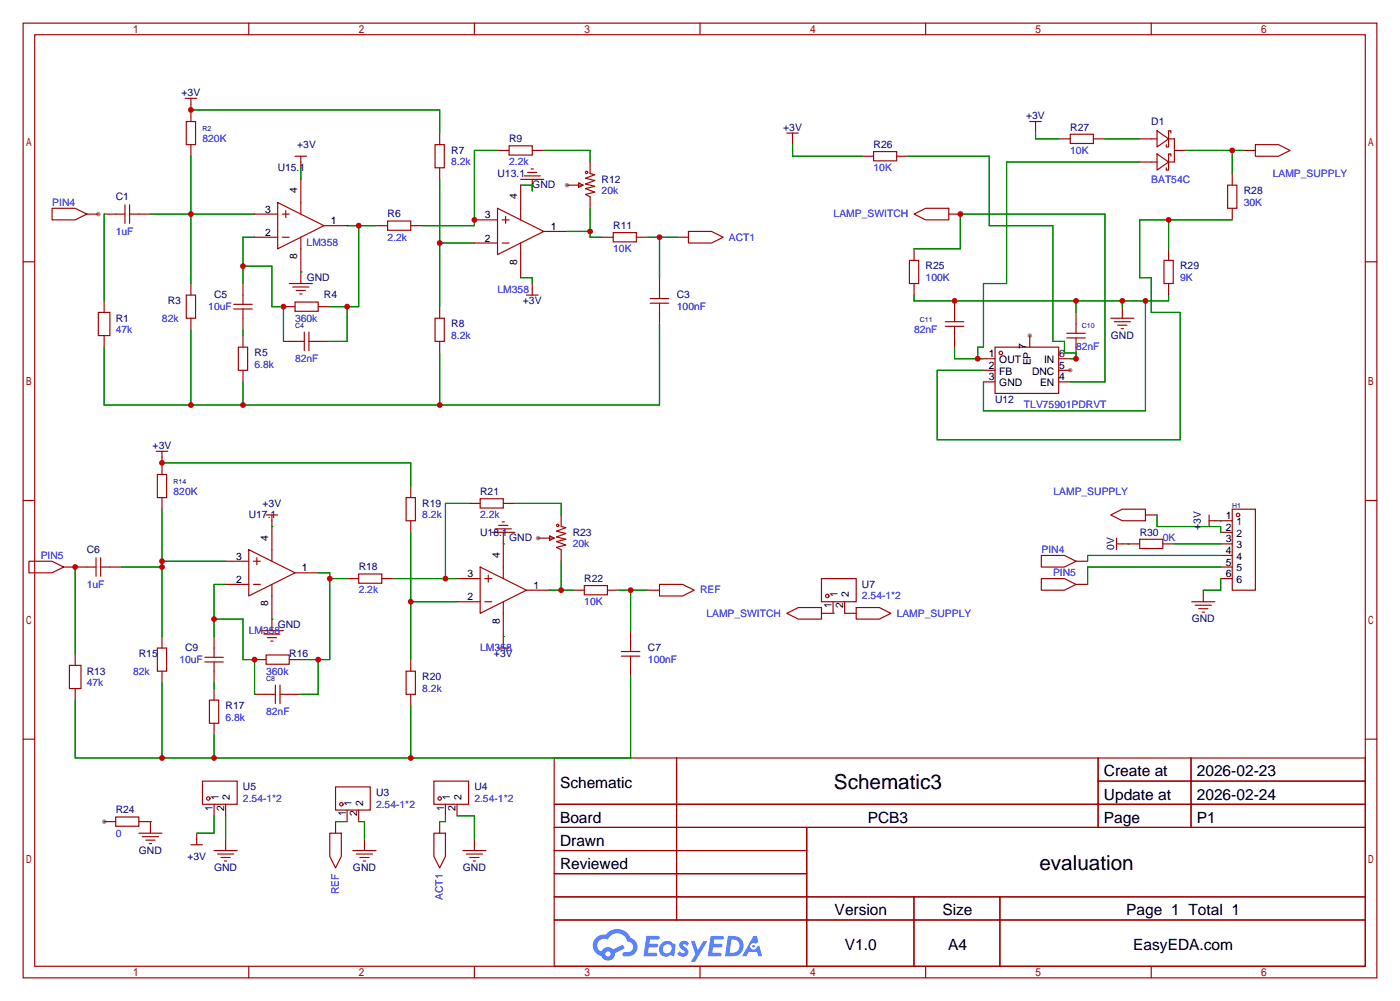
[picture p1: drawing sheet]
<svg xmlns="http://www.w3.org/2000/svg" width="307mm" height="220mm" viewBox="0 0 307 220" stroke-linecap="round" stroke-linejoin="round" font-family="sans-serif">
<g fill="#999">
<circle cx="124.5" cy="40.6" r=".51"/>
<circle cx="118.1" cy="118.1" r=".51"/>
<circle cx="22.9" cy="180.3" r=".51"/>
<circle cx="234.9" cy="81.3" r=".51"/>
<circle cx="226.1" cy="73.7" r=".51"/>
<circle cx="21.6" cy="47" r=".51"/>
</g>
<g fill="none" stroke="#a10000" stroke-width=".25">
<path d="M5.1 5.1h297.2v209.5h-297.2zM7.6 7.6h292.1v204.5h-292.1zM54.6 5.1v2.5M104.1 5.1v2.5M153.7 5.1v2.5M203.2 5.1v2.5M252.7 5.1v2.5M5.1 57.5h2.5M299.7 57.5h2.6M5.1 109.9h2.5M299.7 109.9h2.6M5.1 162.2h2.5"/>
<path d="M121.7 166.4h178v45.7h-178zM121.7 176.5h178M148.5 166.4v35.5M241.1 166.4v15.2M241.1 171.4h58.6M261.5 166.4v15.2M299.7 162.2h2.6M121.7 181.6h178M121.7 186.7h55.4M121.7 196.8h178M121.7 191.8h55.4M177.1 181.6v30.5"/>
<path d="M200.6 196.8v15.3M219.5 196.8v15.3M54.6 212.1v2.5M104.1 212.1v2.5M121.7 201.9h178M153.7 212.1v2.5M203.2 212.1v2.5M252.7 212.1v2.5"/>
</g>
<g fill="#5487ff">
<path d="M149.4 206.8a1.3 1.3 0 0 1 1.8 .3l-.4 .6a.54 .54 0 0 0-.9-.3l.2 .3a1.28 1.28 0 0 1 .7 2 1.53 1.53 0 0 1-2.1-.3l.5-.6 .8 .4a.31 .31 0 0 0 .3-.2 .31 .31 0 0 0-.3-.4 1.12 1.12 0 0 1-.6-1.8z"/>
<path d="M151.7 206.6h.8l.7 2 1.2-2h.9l-2.7 4.5h-.9l1-1.6z"/>
<path d="M141.9 205.4h2.3a.46 .46 0 0 1 .5 .1 .46 .46 0 0 1 .1 .5l-.4 .2h-1.7l-.2 .9h1.7a.4 .4 0 0 1 .3 .5 .4 .4 0 0 1-.4 .3h-1.7l-.1 1.2h1.3a.46 .46 0 0 1 .5 .1 .46 .46 0 0 1 .1 .5l-.3 .2h-2.6z"/>
<path d="M156 205.4h2.3a.47 .47 0 0 1 .5 .1 .47 .47 0 0 1 .1 .5l-.4 .2h-1.7l-.1 .9h1.6a.4 .4 0 0 1 .3 .5 .4 .4 0 0 1-.4 .3h-1.7l-.1 1.2h1.3a.46 .46 0 0 1 .5 .1 .46 .46 0 0 1 .2 .5l-.4 .2h-2.6z"/>
<path d="M165.4 205.4h.7l.4 1.4-.6 .3a.75 .75 0 0 0-1.2 .3 .75 .75 0 0 0 .5 1.1 .75 .75 0 0 0 1-.7l.5-.3 .6 2.4h-.8l-.3-1h-1.8l-.6 1h-.9z"/>
<path d="M159.8 205.4l-.6 4.5h1.4a2.27 2.27 0 0 0 2.6-2.3 2.27 2.27 0 0 0-2.7-2.2zM160.6 206.2a1.5 1.5 0 0 1 1.8 1.5 1.5 1.5 0 0 1-2 1.4h-.2z"/>
<path d="M145.2 207.1a1.6 1.6 0 0 0-.3 2.2 1.6 1.6 0 0 0 2.3 .2l.8 .4 .3-2.5-.2-.2-.4-.1a1.58 1.58 0 0 0-2.5 0zM145.8 207.6a.98 .98 0 0 1 1.6 .4 .98 .98 0 0 1-1 1.3 .94 .94 0 0 1-.9-.7 .94 .94 0 0 1 .3-1z"/>
<path d="M130.9 205.8a2.37 2.37 0 0 0 1.1 4 1.54 1.54 0 0 0 1.8 1 1.54 1.54 0 0 0 1.2-1.6l2.2-1.1-.5-.7-2.1 1a1.57 1.57 0 0 0-2.6 .5 1.5 1.5 0 0 1-.7-2.1 1.5 1.5 0 0 1 2.2-.5 2.23 2.23 0 0 1 2.2-1.5 2.23 2.23 0 0 1 2 1.9 1.16 1.16 0 0 1 1.3 1.1 1.16 1.16 0 0 1-1.1 1.2h-.7a.47 .47 0 0 0-.6 .4 .47 .47 0 0 0 .5 .5 2.17 2.17 0 0 0 2.5-.9 2.17 2.17 0 0 0-.4-2.7l-.8-.4a3.2 3.2 0 0 0-5.4-.8l-1.1 .1zM132.9 209.4a.6 .6 0 0 1 1.2 0 .6 .6 0 0 1-1.2 0z"/>
<circle cx="165.4" cy="207.7" r=".28"/>
</g>
<g fill="none" stroke="#a10000" stroke-width=".25">
<path d="M40.6 21.6h2.6M40.9 26.7h2v5.1h-2zM41.9 21.6v5.1M41.9 31.8v2.5M64.8 34.3h2.5M66 34.3v2.5M66 39.4v7.6M95.5 31.8h2v5h-2zM96.5 29.2v2.6M96.5 36.8v2.6M109.2 33h2.6M111.8 32h5v2h-5z"/>
<path d="M114.3 39.4h5.1M115.1 38.6h3.5M115.8 37.8h2.1M116.6 37.1h.5M116.8 33h2.6M116.8 39.4v2.5M129.5 35.6v2.5l1.1 .3-2.1 .7 2.1 .5-2.1 .8 2.1 .5-2.1 .5 2.1 .8-2.1 .5 1 .5v2.5M172.7 29.2h2.6M174 29.2v2.6M189.2 34.3h2.6M191.8 33.3h5v2h-5zM196.8 34.3h2.6"/>
<path d="M226.1 26.7h2.5M227.3 26.7v2.5M232.4 30.5h2.5M234.9 29.5h5.1v2h-5.1zM240 30.5h2.6M250.2 30.5h3.8M250.2 35.6h3.8M254 28.7l2.5 1.8-2.5 1.8zM254 33.8l2.5 1.8-2.5 1.7zM256.5 30.5h1.3v5.1h-1.3M257 29.2v-.5h-.5v3.6h-.5v-.5M257 34.3v-.5h-.5v3.5h-.5v-.5"/>
<path d="M257.8 33h2.5M270.5 38.1v2.5M273 33h2.6M275.6 31.8h5.1l2.5 1.2-2.5 1.3h-5.1zM11.4 45.7h5.1l2.5 1.3-2.5 1.3h-5.1zM19 47h2.6M22.9 47h4.5M27.4 45v4M28.4 47h4.6M28.4 45v4M55.9 47h5.1M55.9 52.1h5.1"/>
<path d="M61 44.4l10.1 5.1-10.1 5.1zM62 47h1.5M62 52.1h1.5M62.7 46.2v1.6M66 52.1v10.1M71.1 49.5h5.1M82.5 49.5h2.6M85.1 48.5h5.1v2h-5.1zM90.2 49.5h2.5M104.1 53.3h5.1M104.1 48.3h5.1M109.2 45.7l10.2 5.1-10.2 5.1z"/>
<path d="M110.2 53.3h1.6M110.2 48.3h1.6M111 47.5v1.5M114.3 40.6v7.7M114.3 53.3v7.7M119.4 50.8h5.1M124.5 40.6h3.5M127 40.1l1 .5-1 .5zM132.1 52.1h2.5M134.6 51.1h5.1v2h-5.1zM139.7 52.1h2.5M148.6 52.1h2.5"/>
<path d="M151.1 50.8h5.1l2.5 1.3-2.5 1.2h-5.1zM199.6 57.1h2.1v5.1h-2.1zM200.7 47l2.5-1.3h5.1v2.6h-5.1zM200.7 54.6v2.5M208.3 47h2.5M255.5 57.1h2.1v5.1h-2.1zM256.5 54.6v2.5M269.5 40.6h2v5.1h-2zM270.5 45.7v2.6M21.6 68.6h2.5v5.1h-2.5zM22.9 66v2.6M22.9 73.7v2.5"/>
<path d="M40.9 64.8h2v5h-2zM41.9 62.2v2.6M41.9 69.8v2.6M51.3 67.8h4.1M51.3 66.8h4.1M52.3 76.2h2.1v5.1h-2.1zM53.3 62.2v4.6M53.3 67.8v4.6M53.3 73.7v2.5M62.2 74.9h4.6M62.2 67.3h2.6M63.5 62.2h5.1"/>
<path d="M64.3 63h3.5M64.8 66.3h5v2h-5zM65 63.8h2.1M65.8 64.5h.5M66.8 72.9v4.1M67.8 74.9h4.6M67.8 72.9v4.1M69.8 67.3h2.6M95.5 69.8h2v5.1h-2zM96.5 67.3v2.5M96.5 74.9v2.6M115.6 64.8h2.5"/>
<path d="M116.8 62.2v2.6M142.7 66.5h4.1M142.7 65.5h4.1M144.8 61v4.5M144.8 66.5v4.6M200.7 62.2v2.6M207.5 70.6h4.1M207.5 71.6h4.1M209.5 66v4.6M209.5 71.6v4.6M215.9 78.7h2.5M218.4 76.2h14v10.2h-14z"/>
<path d="M226.1 73.7v2.5M232.4 78.7h2.5M234.2 74.2h4.1M234.2 73.2h4.1M236.2 68.6v4.6M236.2 74.2v4.5M243.8 69.8h5.1M244.6 70.6h3.6M245.4 71.4h2M246.1 72.1h.5M246.4 67.3v2.5M256.5 62.2v2.6"/>
<path d="M34.3 99.1h2.5M35.6 99.1v5M53.3 81.3v2.5M215.9 81.3h2.5M215.9 83.8h2.5M232.4 81.3h2.5M232.4 83.8h2.5M34.5 104.1h2.1v5.1h-2.1zM35.6 109.2v2.6M58.4 113h2.6M59.7 113v10.2M89.2 109.2h2v5.1h-2z"/>
<path d="M90.2 106.7v2.5M90.2 114.3v2.5M102.9 110.5h2.5M105.4 109.5h5.1v2h-5.1zM107.9 116.8h5.1M108.7 116.1h3.6M109.5 115.3h2M110.2 114.6h.5M110.5 110.5h2.5M110.5 116.8v10.2M118.1 118.1h3.6M120.6 117.6l1.1 .5-1.1 .5z"/>
<path d="M123.2 113v2.6l1 .2-2 .8 2 .5-2 .8 2 .5-2 .5 2 .7-2 .5 1 .5v2.6M243.8 113l2.6-1.2h5.1v2.5h-5.1zM245.1 119.4h5.1M245.1 118.1v2.5M250.2 118.4h5.1v2h-5.1zM251.5 113h2.5M255.3 119.4h2.5M265.4 114.3h5.1M265.4 113v2.6M268 116.8h2.5M268 119.4h2.5M270.5 111.8h5.1v17.7h-5.1z"/>
<path d="M6.3 123.2h5.1l2.6 1.3-2.6 1.2h-5.1zM14 124.5h7.1M21.1 122.4v4.1M22.1 124.5h4.6M22.1 122.4v4.1M35.6 139.7v2.5M47 139.7v4.6M49.5 128.3h5.1M49.5 123.2h5.1M54.6 120.6l10.2 5.1-10.2 5.1zM55.6 128.3h1.5M55.6 123.2h1.5"/>
<path d="M56.4 122.4v1.6M57.1 138.4h5.1M57.9 139.2h3.6M58.7 140h2M59.7 128.3v10.1M64.8 125.7h5M76.2 127h2.5M78.7 126h5.1v2h-5.1zM83.8 127h2.6M100.3 127h5.1M100.3 132.1h5.1M105.4 124.5l10.2 5-10.2 5.1z"/>
<path d="M106.4 127h1.5M106.4 132.1h1.5M107.2 126.2v1.6M110.5 132.1v10.1M115.6 129.5h5M125.7 129.5h2.6M128.3 128.5h5v2.1h-5zM133.3 129.5h2.6M138.4 138.4v4.6M142.2 129.5h2.6M144.8 128.3h5.1l2.5 1.2-2.5 1.3h-5.1zM172.7 134.6l2.6-1.3h5v2.6h-5z"/>
<path d="M180.3 127h7.7v5.1h-7.7zM182.9 132.1v2.5h-2.6M185.4 132.1v2.5h2.6M188 133.3h5l2.6 1.3-2.6 1.3h-5zM228.6 121.9h5.1l2.5 1.3-2.5 1.3h-5.1zM228.6 127h5.1l2.5 1.3-2.5 1.2h-5.1zM236.2 128.3h2.6M236.2 123.2h2.6M261.6 132.1h5.1M262.4 132.8h3.5M263.1 133.6h2.1M263.9 134.4h.5"/>
<path d="M264.2 129.5v2.6M268 124.5h2.5M268 127h2.5M268 121.9h2.5M15.2 146h2.6v5.1h-2.6zM16.5 143.5v2.5M16.5 151.1v2.6M34.5 142.2h2.1v5.1h-2.1zM35.6 147.3v2.6M45 145.3h4M45 144.3h4M46 153.7h2v5h-2z"/>
<path d="M47 145.3v4.6M47 151.1v2.6M47 158.7v2.6M55.9 152.4h4.6M55.9 144.8h2.5M58.4 143.8h5.1v2h-5.1zM59.4 140.7h.5M60.5 150.4v4M61.5 152.4h4.5M61.5 150.4v4M63.5 144.8h2.5M89.2 147.3h2v5.1h-2z"/>
<path d="M90.2 144.8v2.5M90.2 152.4v2.5M109.2 142.2h2.6M136.4 144h4.1M136.4 143h4.1M138.4 144v4.6M25.4 179.3h5.1v2.1h-5.1zM44.4 171.4h7.7v5.1h-7.7zM47 176.5v2.6M49.5 176.5v2.6M73.7 172.7h7.6v5.1h-7.6zM76.2 177.8v2.5"/>
<path d="M78.7 177.8v2.5M95.2 171.4h7.7v5.1h-7.7zM97.8 176.5v2.6M100.3 176.5v2.6M22.9 180.3h2.5M30.5 180.3h2.5v2.6M30.5 182.9h5.1M31.2 183.6h3.6M32 184.4h2M32.8 185.2h.5M41.9 185.4h2.5M43.2 182.9v2.5"/>
<path d="M47 186.7h5.1M47.8 187.5h3.5M48.5 188.2h2M49.3 189h.5M49.5 184.1v2.6M72.4 182.9h2.5v5.1l-1.2 2.5-1.3-2.5zM73.7 180.3v2.6M77.5 186.7h5M78.2 187.5h3.6M79 188.2h2M79.8 189h.5M80 184.1v2.6"/>
<path d="M95.2 182.9h2.6v5.1l-1.3 2.5-1.3-2.5zM96.5 180.3v2.6M101.6 186.7h5.1M102.4 187.5h3.5M103.1 188.2h2.1M103.9 189h.5M104.1 184.1v2.6"/>
<circle cx="128.8" cy="37.8" r=".25"/>
<circle cx="219.7" cy="77.5" r=".38"/>
<circle cx="122.4" cy="115.3" r=".25"/>
<circle cx="271.8" cy="113" r=".38"/>
<circle cx="181.6" cy="130.8" r=".38"/>
<circle cx="45.7" cy="175.3" r=".38"/>
<circle cx="74.9" cy="176.5" r=".38"/>
<circle cx="96.5" cy="175.3" r=".38"/>
</g>
<g fill="none" stroke="#008700" stroke-width=".25">
<path d="M41.9 24.1h54.6v5.1M41.9 34.3v27.9M66 36.8v2.6M96.5 39.4v27.9M109.2 33h-5.1v16.5h-11.4M119.4 33h10.1v2.6M174 31.8v2.5h15.2M199.4 34.3h17.8v15.2h13.9v25.4h2.6v2.6h2.5v1.2h-1.3M227.3 29.2v1.3h5.1M242.6 30.5h7.6M250.2 35.6h-29.2v26.6h-5.1v14h-1.3v2.5M260.3 33h12.7"/>
<path d="M270.5 33v5.1M22.9 47v19M33 47h22.9M53.3 58.4h6.4v8.9h2.5v7.6M55.9 52.1h-2.6v10.1M66 59.7h.1M76.2 49.5h6.3M78.7 49.5v17.8h-6.3M96.5 53.3h7.6M114.3 40.6h2.5v1.3M124.5 50.8h5M129.5 45.7v6.4h2.6"/>
<path d="M142.2 52.1h6.4M144.8 52.1v8.9M200.7 54.6h10.1v-7.6h31.8v36.8h-7.7M256.5 48.3v6.3M270.5 48.3h-20.3v12.7h2.5v7.6h6.4v27.9h-53.4v-15.2h10.2M41.9 72.4v16.5M53.3 72.4v1.3M76.2 67.3v7.6h-3.8M96.5 77.5v11.4M114.3 61h2.5v1.2M144.8 71.1v17.8h-121.9v-12.7M200.7 64.8v1.2h55.8v-1.2"/>
<path d="M209.5 76.2v2.5h6.4M236.2 66v2.6M246.4 66v1.3M251.5 66v24.2h-35.6v-6.4M53.3 83.8v5.1M35.6 101.6h54.6v5.1M35.6 111.8v27.9M59.7 115.6h.1M90.2 116.8v28M102.9 110.5h-5.1v16.5M110.5 119.4h.1M113 110.5h10.2v2.5"/>
<path d="M247.6 119.4h.1M254 113v2.6h14v1.2M257.8 119.4h10.2M268 114.3h.1M16.5 124.5v19M26.7 124.5h8.9M35.6 123.2h13.9M47 135.9h6.3v8.9h2.6v7.6M49.5 128.3h-2.5v11.4M59.7 135.9h.1M69.8 125.7h2.6v19.1h-6.4M72.4 127h3.8"/>
<path d="M86.4 127h13.9M90.2 132.1h10.1M110.5 139.7h.1M120.6 129.5h5.1M123.2 123.2v6.3M135.9 129.5h6.3M138.4 129.5v8.9M182.9 134.6h.1M185.4 134.6h.1M268 124.5h-29.2v3.8M268 127v2.5h-3.8M268 121.9h-29.2v1.3"/>
<path d="M35.6 149.9v16.5M47 149.9v1.2M69.8 144.8v7.6h-3.8M90.2 154.9v11.5M138.4 148.6v17.8h-121.9v-12.7M47 161.3v5.1M47 179.1v3.8h-3.8M49.5 179.1v5M97.8 179.1v1.2h-1.3M100.3 179.1h3.8v5M33 180.3h.1M73.7 180.3h2.5"/>
<path d="M78.7 180.3h1.3v3.8"/>
</g>
<g fill="#c00">
<circle cx="96.5" cy="88.9" r=".63"/>
<circle cx="53.3" cy="88.9" r=".63"/>
<circle cx="41.9" cy="88.9" r=".63"/>
<circle cx="41.9" cy="47" r=".63"/>
<circle cx="53.3" cy="58.4" r=".63"/>
<circle cx="62.2" cy="67.3" r=".63"/>
<circle cx="78.7" cy="49.5" r=".63"/>
<circle cx="76.2" cy="67.3" r=".63"/>
<circle cx="104.1" cy="48.3" r=".63"/>
<circle cx="41.9" cy="24.1" r=".63"/>
<circle cx="96.5" cy="53.3" r=".63"/>
<circle cx="129.5" cy="50.8" r=".63"/>
<circle cx="144.8" cy="52.1" r=".63"/>
<circle cx="90.2" cy="166.4" r=".63"/>
<circle cx="47" cy="166.4" r=".63"/>
<circle cx="35.6" cy="166.4" r=".63"/>
<circle cx="16.5" cy="124.5" r=".63"/>
<circle cx="35.6" cy="123.2" r=".63"/>
<circle cx="35.6" cy="124.5" r=".63"/>
<circle cx="47" cy="135.9" r=".63"/>
<circle cx="55.9" cy="144.8" r=".63"/>
<circle cx="72.4" cy="127" r=".63"/>
<circle cx="69.9" cy="144.8" r=".63"/>
<circle cx="97.8" cy="127" r=".63"/>
<circle cx="35.6" cy="101.6" r=".63"/>
<circle cx="90.2" cy="132.1" r=".63"/>
<circle cx="123.2" cy="129.5" r=".63"/>
<circle cx="138.4" cy="129.5" r=".63"/>
<circle cx="270.5" cy="33" r=".63"/>
<circle cx="256.5" cy="48.3" r=".63"/>
<circle cx="236.2" cy="78.7" r=".63"/>
<circle cx="210.8" cy="47" r=".63"/>
<circle cx="236.2" cy="66" r=".63"/>
<circle cx="246.4" cy="66" r=".63"/>
<circle cx="251.5" cy="66" r=".63"/>
<circle cx="209.6" cy="66" r=".63"/>
<circle cx="214.6" cy="78.7" r=".63"/>
</g>
<g font-size="4.5">
<text x="183.1" y="173.3">Schematic3</text>
<text x="228.2" y="191">evaluation</text>
</g>
<g font-size="3.4">
<text x="122.9" y="173">Schematic</text>
<text x="242.3" y="170.4">Create at</text>
<text x="262.7" y="170.4">2026-02-23</text>
<text x="242.3" y="175.5">Update at</text>
<text x="262.7" y="175.5">2026-02-24</text>
<text x="122.9" y="180.6">Board</text>
<text x="122.9" y="185.7">Drawn</text>
<text x="190.5" y="180.6">PCB3</text>
<text x="242.3" y="180.6">Page</text>
<text x="262.7" y="180.6">P1</text>
<text x="122.9" y="190.8">Reviewed</text>
<text x="183.2" y="200.9">Version</text>
<text x="206.9" y="200.9">Size</text>
<text x="247.3" y="200.9">Page 1 Total 1</text>
<text x="185.5" y="208.5">V1.0</text>
<text x="208.1" y="208.5">A4</text>
<text x="248.8" y="208.5">EasyEDA.com</text>
</g>
<g font-size="2.3" fill="#000080">
<text x="39.9" y="21">+3V</text>
<text x="171.9" y="28.7">+3V</text>
<text x="225.3" y="26.1">+3V</text>
<text x="234.9" y="28.7">R27</text>
<text x="252.7" y="27.4">D1</text>
<text x="65.3" y="32.5">+3V</text>
<text x="99.1" y="33.7">R7</text>
<text x="111.8" y="31.2">R9</text>
<text x="191.8" y="32.5">R26</text>
<text x="61" y="37.6">U15.1</text>
<text x="109.2" y="38.8">U13.1</text>
<text x="116.9" y="41.4">GND</text>
<text x="132.1" y="40.1">R12</text>
<text x="25.4" y="43.9">C1</text>
<text x="85.1" y="47.7">R6</text>
<text x="273" y="42.6">R28</text>
<text x="134.6" y="50.3">R11</text>
<text x="203.2" y="59.1">R25</text>
<text x="259.1" y="59.1">R29</text>
<text x="47" y="65.5">C5</text>
<text x="67.3" y="61.7">GND</text>
<text x="71.1" y="65.5">R4</text>
<text x="148.6" y="65.5">C3</text>
<text x="25.4" y="70.6">R1</text>
<text x="36.8" y="66.8">R3</text>
<text x="99.1" y="71.8">R8</text>
<text x="114.8" y="66.8">+3V</text>
<text x="243.9" y="74.4">GND</text>
<text x="55.9" y="78.2">R5</text>
<text x="218.4" y="88.4">U12</text>
<text x="33.5" y="98.5">+3V</text>
<text x="54.6" y="113.8">U17.1</text>
<text x="57.6" y="111.2">+3V</text>
<text x="92.7" y="111.2">R19</text>
<text x="105.4" y="108.7">R21</text>
<text x="105.4" y="117.6">U18.1</text>
<text x="111.8" y="118.8">GND</text>
<text x="125.7" y="117.6">R23</text>
<text x="250.2" y="117.6">R30</text>
<text x="263.6" y="116.3" transform="rotate(-90 263.6 116.3)">+3V</text>
<text x="19" y="121.4">C6</text>
<text x="78.7" y="125.2">R18</text>
<text x="244.6" y="120.8" transform="rotate(-90 244.6 120.8)">0V</text>
<text x="128.3" y="127.7">R22</text>
<text x="189.2" y="129">U7</text>
<text x="61" y="137.9">GND</text>
<text x="261.6" y="136.6">GND</text>
<text x="40.6" y="143">C9</text>
<text x="142.2" y="143">C7</text>
<text x="19" y="148">R13</text>
<text x="30.5" y="144.2">R15</text>
<text x="63.5" y="144.2">R16</text>
<text x="92.7" y="149.3">R20</text>
<text x="108.4" y="144.2">+3V</text>
<text x="49.5" y="155.7">R17</text>
<text x="53.3" y="173.4">U5</text>
<text x="104.1" y="173.4">U4</text>
<text x="25.4" y="178.5">R24</text>
<text x="82.5" y="174.7">U3</text>
<text x="30.5" y="187.4">GND</text>
<text x="41.1" y="188.7">+3V</text>
<text x="47" y="191.2">GND</text>
<text x="77.5" y="191.2">GND</text>
<text x="101.6" y="191.2">GND</text>
</g>
<g font-size="2.3" fill="#00f">
<text x="44.4" y="31.2">820K</text>
<text x="234.9" y="33.7">10K</text>
<text x="99.1" y="36.3">8.2k</text>
<text x="111.8" y="36.3">2.2k</text>
<text x="191.8" y="37.6">10K</text>
<text x="252.7" y="40.1">BAT54C</text>
<text x="279.4" y="38.8">LAMP_SUPPLY</text>
<text x="11.5" y="45.2">PIN4</text>
<text x="132.1" y="42.6">20k</text>
<text x="183" y="47.7">LAMP_SWITCH</text>
<text x="273" y="45.2">30K</text>
<text x="25.4" y="51.5">1uF</text>
<text x="85.1" y="52.8">2.2k</text>
<text x="160" y="52.8">ACT1</text>
<text x="67.3" y="54.1">LM358</text>
<text x="134.6" y="55.3">10K</text>
<text x="109.2" y="64.2">LM358</text>
<text x="203.2" y="61.7">100K</text>
<text x="259.1" y="61.7">9K</text>
<text x="35.6" y="70.6">82k</text>
<text x="45.7" y="68">10uF</text>
<text x="64.8" y="70.6">360k</text>
<text x="148.6" y="68">100nF</text>
<text x="25.4" y="73.1">47k</text>
<text x="99.1" y="74.4">8.2k</text>
<text x="200.7" y="73.1">82nF</text>
<text x="236.2" y="76.9">82nF</text>
<text x="55.9" y="80.7">6.8k</text>
<text x="64.8" y="79.5">82nF</text>
<text x="224.8" y="89.6">TLV75901PDRVT</text>
<text x="38.1" y="108.7">820K</text>
<text x="92.7" y="113.8">8.2k</text>
<text x="105.4" y="113.8">2.2k</text>
<text x="231.3" y="108.7">LAMP_SUPPLY</text>
<text x="255.3" y="118.8">0K</text>
<text x="8.9" y="122.6">PIN5</text>
<text x="125.7" y="120.1">20k</text>
<text x="228.6" y="121.4">PIN4</text>
<text x="19" y="129">1uF</text>
<text x="78.7" y="130.3">2.2k</text>
<text x="153.7" y="130.3">REF</text>
<text x="189.2" y="131.5">2.54-1*2</text>
<text x="231.2" y="126.5">PIN5</text>
<text x="128.3" y="132.8">10K</text>
<text x="155.1" y="135.3">LAMP_SWITCH</text>
<text x="196.8" y="135.3">LAMP_SUPPLY</text>
<text x="54.6" y="139.2">LM358</text>
<text x="105.4" y="143">LM358</text>
<text x="29.2" y="148">82k</text>
<text x="39.4" y="145.5">10uF</text>
<text x="58.4" y="148">360k</text>
<text x="142.2" y="145.5">100nF</text>
<text x="19" y="150.6">47k</text>
<text x="92.7" y="151.9">8.2k</text>
<text x="49.5" y="158.2">6.8k</text>
<text x="58.4" y="156.9">82nF</text>
<text x="53.3" y="176">2.54-1*2</text>
<text x="82.5" y="177.3">2.54-1*2</text>
<text x="104.1" y="176">2.54-1*2</text>
<text x="25.4" y="183.6">0</text>
<text x="74.4" y="196.3" transform="rotate(-90 74.4 196.3)">REF</text>
<text x="97.2" y="197.6" transform="rotate(-90 97.2 197.6)">ACT1</text>
</g>
<g font-size="2.3">
<text x="58.2" y="46.7">3</text>
<text x="65.2" y="42.4" transform="rotate(-90 65.2 42.4)">4</text>
<text x="106.4" y="47.9">3</text>
<text x="113.5" y="43.7" transform="rotate(-90 113.5 43.7)">4</text>
<text x="58.2" y="51.8">2</text>
<text x="72.6" y="49.2">1</text>
<text x="106.4" y="53">2</text>
<text x="120.9" y="50.5">1</text>
<text x="65.2" y="56.9" transform="rotate(-90 65.2 56.9)">8</text>
<text x="113.5" y="58.2" transform="rotate(-90 113.5 58.2)">8</text>
<text x="225.3" y="76.7" transform="rotate(-90 225.3 76.7)">7</text>
<text x="217.1" y="78.4">1</text>
<text x="217.1" y="81">2</text>
<text x="217.1" y="83.5">3</text>
<text x="219.4" y="79.7">OUT</text>
<text x="219.4" y="82.2">FB</text>
<text x="226.3" y="80.2" transform="rotate(-90 226.3 80.2)">EP</text>
<text x="226.6" y="82.2">DNC</text>
<text x="229.2" y="79.7">IN</text>
<text x="232.5" y="83.5">4</text>
<text x="232.5" y="81">5</text>
<text x="232.5" y="78.4">6</text>
<text x="219.4" y="84.8">GND</text>
<text x="228.3" y="84.8">EN</text>
<text x="269.1" y="114">1</text>
<text x="58.9" y="118.6" transform="rotate(-90 58.9 118.6)">4</text>
<text x="269.1" y="116.5">2</text>
<text x="269.1" y="119.1">3</text>
<text x="271.4" y="115.3">1</text>
<text x="271.4" y="117.8">2</text>
<text x="51.8" y="122.9">3</text>
<text x="66.3" y="125.4">1</text>
<text x="109.7" y="122.4" transform="rotate(-90 109.7 122.4)">4</text>
<text x="269.1" y="121.6">4</text>
<text x="269.1" y="124.1">5</text>
<text x="271.4" y="120.3">3</text>
<text x="271.4" y="122.9">4</text>
<text x="271.4" y="125.4">5</text>
<text x="51.8" y="128">2</text>
<text x="102.6" y="126.7">3</text>
<text x="102.6" y="131.8">2</text>
<text x="117.1" y="129.2">1</text>
<text x="183.8" y="131.1" transform="rotate(-90 183.8 131.1)">1</text>
<text x="186.4" y="131.1" transform="rotate(-90 186.4 131.1)">2</text>
<text x="269.1" y="126.7">6</text>
<text x="271.4" y="128">6</text>
<text x="58.9" y="133.1" transform="rotate(-90 58.9 133.1)">8</text>
<text x="109.7" y="136.9" transform="rotate(-90 109.7 136.9)">8</text>
<text x="182.6" y="133.5" transform="rotate(-90 182.6 133.5)">1</text>
<text x="185.1" y="133.5" transform="rotate(-90 185.1 133.5)">2</text>
<text x="46.7" y="177.9" transform="rotate(-90 46.7 177.9)">1</text>
<text x="47.9" y="175.6" transform="rotate(-90 47.9 175.6)">1</text>
<text x="49.2" y="177.9" transform="rotate(-90 49.2 177.9)">2</text>
<text x="50.5" y="175.6" transform="rotate(-90 50.5 175.6)">2</text>
<text x="75.9" y="179.2" transform="rotate(-90 75.9 179.2)">1</text>
<text x="77.2" y="176.9" transform="rotate(-90 77.2 176.9)">1</text>
<text x="78.4" y="179.2" transform="rotate(-90 78.4 179.2)">2</text>
<text x="79.7" y="176.9" transform="rotate(-90 79.7 176.9)">2</text>
<text x="97.5" y="177.9" transform="rotate(-90 97.5 177.9)">1</text>
<text x="98.7" y="175.6" transform="rotate(-90 98.7 175.6)">1</text>
<text x="100" y="177.9" transform="rotate(-90 100 177.9)">2</text>
<text x="101.3" y="175.6" transform="rotate(-90 101.3 175.6)">2</text>
</g>
<g font-size="1.5" fill="#000080">
<text x="44.4" y="28.8">R2</text>
<text x="201.9" y="70.8">C11</text>
<text x="64.8" y="72">C4</text>
<text x="237.5" y="72">C10</text>
<text x="38.1" y="106.3">R14</text>
<text x="270.5" y="111.4">H1</text>
<text x="58.4" y="149.5">C8</text>
</g>
</svg>
